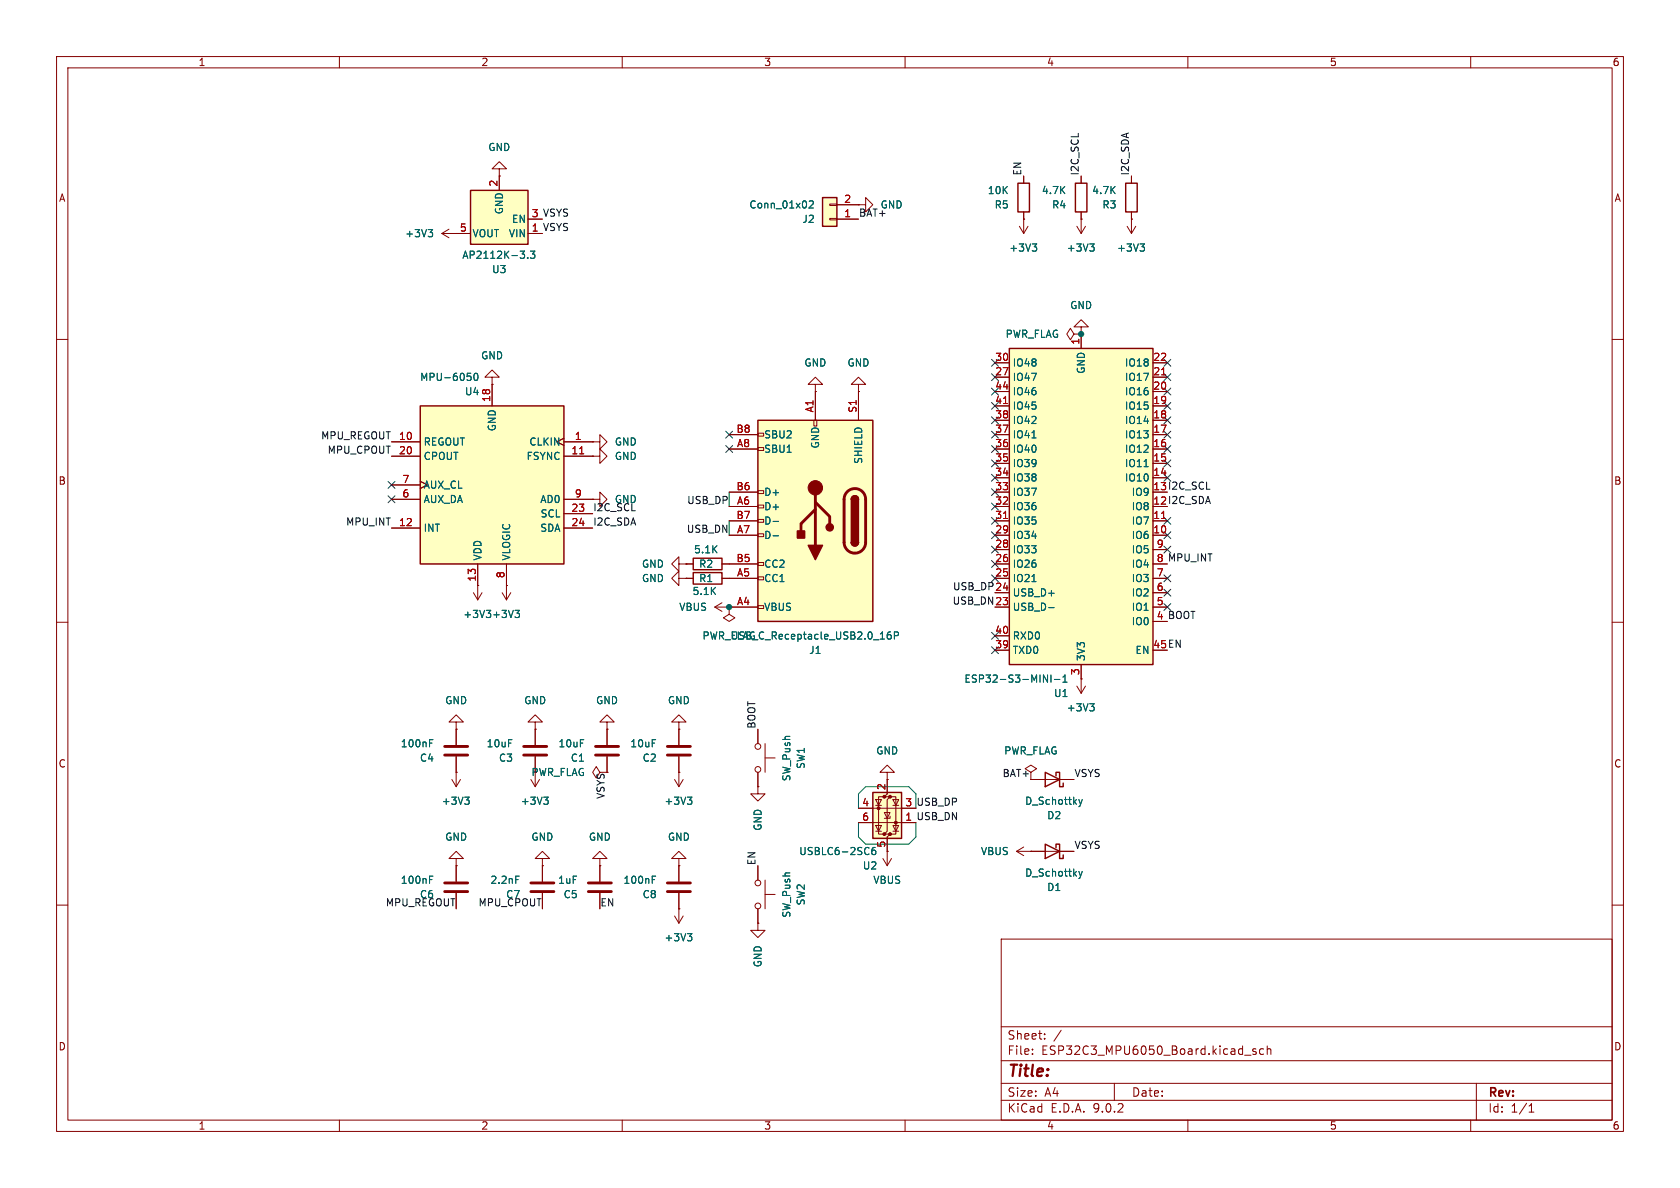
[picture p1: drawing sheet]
<svg xmlns="http://www.w3.org/2000/svg" width="297mm" height="210mm" viewBox="0 0 297 210" stroke-linecap="round" stroke-linejoin="round" font-family="sans-serif">
<g fill="none" stroke="#840000" stroke-width=".18">
<path d="M10 10h277v190h-277zM12 12h273v186h-273zM60 10v2M110 10v2M160 10v2M210 10v2M260 10v2M10 60h2M285 60h2M10 110h2M285 110h2M119.3 137.8l.7 1.3"/>
<path d="M120 136.5h.1M120 136.5v2.6M120.8 137.8l-.8 1.3M10 160h2M177 166h108v32h-108zM285 160h2M60 198v2M110 198v2M160 198v2M177 194.5h108M177 191.5h108M177 187.5h108"/>
<path d="M177 181.5h108M182.5 186.3v.1M182.5 185.5v.1M184.7 183.6v.1M184.7 182.8v.1M187.6 182.1l-1.3 2M197 191.5v3M210 198v2M220 186.5h1.2M222 185.5l-.3-.1-.2 .2v.2l.5 .2v.3h-.5M223.4 185.5l-.4-.1-.3 .3v.4l.1 .2h.6M224 185.5l.2-.1 .4 .1 .1 .9"/>
<path d="M224 184.9v1.5M260 198v2M261 191.5v6.5M270.3 196.6h.9M270.3 195.5l.4-.4v1.5"/>
</g>
<path d="M121.5 140.9h.8l-.4 .5M122.1 141.4l.2 .2v.3l-.2 .3" fill="none" stroke="#006464" stroke-width=".18"/>
<path d="M74.3 71.8h25.4v27.9h-25.4z" fill="#ffffc2"/>
<path d="M74.3 71.8h25.4v27.9h-25.4z" fill="none" stroke="#840000" stroke-width=".25"/>
<g fill="none" stroke="#840000" stroke-width=".18">
<path d="M88.3 29.8h1.2l-1.2-1.2-1.3 1.2h1.3v1.3M88.3 31.1h.1M78.1 41.3l1.3 .7M78.1 41.3h2.5M79.4 40.5l-1.3 .8M80.6 41.3h.1M189.9 59.1l-.7-1.1-.6 1.1 .6 1 .7-1h1.2M191.1 57.8h1.3l-1.3-1.3-1.2 1.3h1.2v1.3M191.1 59.1h.1M69.2 78.1h5.1M87 67.9v3.9M99.7 77.5l-1.3 .6 1.3 .6"/>
<path d="M99.7 78.1h5.1M69.2 93.3h5.1M69.2 88.3h5.1M69.2 80.6h5.1M69.2 85.7h5.1M84.5 99.7v3.8M89.5 99.7v3.8M99.7 93.3h5.1M99.7 90.8h5.1M99.7 88.3h5.1M99.7 80.6h5.1M120 99.7v-1.3l-1.3 1.3 1.3 1.3v-1.3h1.3"/>
<path d="M121.3 99.7h.1M95.9 151.8h1.3l-1.3-1.3-1.3 1.3h1.3v1.2M95.9 153h.1M95.9 153v2.8M95.9 157.9v2.8M106 151.8h1.3l-1.3-1.3-1.2 1.3h1.2v1.2M106 153h.1M106 153v2.8M106 157.9v2.8M120 151.8h1.3l-1.3-1.3-1.3 1.3h1.3v1.2M120 153h.1M120 153v2.8"/>
<path d="M120 157.9v5.3M119.3 161.9l.7 1.3M120 160.7h.1M120.8 161.9l-.8 1.3"/>
</g>
<path d="M102.5 80.2h.7" fill="none" stroke="#a90000" stroke-width=".18"/>
<path d="M75.7 40.6h.8l-.4 .5M76.2 41.1l.3 .2v.3l-.3 .3M82.6 66h.6M83.2 66.5l.1 .2-.1 .5M83.9 66.1l.2-.1a.68 .68 0 0 1 .4 .6 .68 .68 0 0 1-.4 .7l-.2-.2-.1-.3zM91.2 154.9h.6M115.3 154.9h.6M115.3 155.5h.4M121.5 165h.8l-.4 .5M122.1 165.5l.2 .3v.3l-.2 .2" fill="none" stroke="#006464" stroke-width=".18"/>
<path d="M93.9 157.6h4M93.9 156.1h4M104 157.6h4.1M104 156.1h4.1M118 157.6h4M118 156.1h4" fill="none" stroke="#840000" stroke-width=".51"/>
<path d="M83.2 33.7h10.1v9.5h-10.1z" fill="#ffffc2"/>
<path d="M83.2 33.7h10.1v9.5h-10.1zM199 32.4h2v5.1h-2zM184.8 149.2l2.5 1.3-2.5 1.3zM186.7 149.9v-.7h.6v2.6h.7v-.7" fill="none" stroke="#840000" stroke-width=".25"/>
<g fill="none" stroke="#840000" stroke-width=".18">
<path d="M88.3 31.1v2.6M93.3 38.7h2.6M151.8 36.2h1.2v-1.3l1.3 1.3-1.3 1.3v-1.3M151.8 36.2h.1M191.1 38.7h.1M191.1 38.7v2.6M200 38.7h.1M200 31.1v1.3M200 37.5v3.8M80.6 41.3h2.6M93.3 41.3h2.6M190.4 40l.7 1.3"/>
<path d="M191.9 40l-.8 1.3M199.3 40l.7 1.3M200.8 40l-.8 1.3M144.1 67.9h1.3l-1.3-1.2-1.2 1.2h1.2v1.3M144.1 69.2h.1M151.8 67.9h1.2l-1.2-1.2-1.3 1.2h1.3v1.3M151.8 69.2h.1M134 128.9v2.5M134 136.5v2.6M135.3 134h1.7M135.3 131.4v5.1M156.8 136.5h1.3l-1.3-1.2-1.2 1.2h1.2v1.3"/>
<path d="M156.8 137.8h.1M182.2 136.5l1.1-.6-1.1-.6-1 .6 1 .6v1.3M182.2 137.8h.1M190.4 121.3l.7 1.3M191.1 120h.1M191.1 120v2.6M191.9 121.3l-.8 1.3M179.7 150.5l1.3 .8M179.7 150.5h10.2M181 149.7l-1.3 .8M182.2 150.5h.1"/>
<circle cx="134" cy="132" r=".51"/>
<circle cx="134" cy="136" r=".51"/>
</g>
<g fill="none" stroke="#006464" stroke-width=".18">
<path d="M92 44.4h.7l-.4 .5M92.7 45v.5M93.3 45.5v.2M93.8 44.4h.8l-.5 .5 .4 .1v.5l-.2 .2-.5-.2M192.6 43.1h.8l-.4 .5M193.2 43.6l.2 .3v.3l-.2 .2M201.5 43.1h.8l-.4 .5M202.1 43.6l.2 .3v.3l-.2 .2M192.6 124.4h.8l-.4 .5M193.2 124.9l.2 .2v.3l-.2 .3M190.7 154l.3 .9M191 154.9l-.3 .4"/>
<path d="M191.3 154l-.3 .9"/>
</g>
<path d="M145.4 34.9h2.6v5.1h-2.6z" fill="#ffffc2"/>
<path d="M145.4 34.9h2.6v5.1h-2.6zM180 32.4h2v5.1h-2zM190.1 32.4h2.1v5.1h-2.1zM184.8 136.5l2.5 1.3-2.5 1.3zM186.7 137.2v-.7h.6v2.6h.7v-.7" fill="none" stroke="#840000" stroke-width=".25"/>
<g fill="none" stroke="#840000" stroke-width=".18">
<path d="M146.7 38.6h1.3v.3h-1.3zM146.7 36.1h1.3v.2h-1.3zM148 38.7h3.8M148 36.2h3.8M181 38.7h.1M181 31.1v1.3M181 37.5v3.8M191.1 31.1v1.3M191.1 37.5v1.2M180.2 40l.8 1.3M181.7 40l-.7 1.3M134 139.1v1.2h1.3l-1.3 1.3-1.3-1.3h1.3"/>
<path d="M134 139.1h.1M182.2 137.8h7.7M156.1 151.8l.7 1.2M156.8 150.5h.1M156.8 150.5v2.5M157.6 151.8l-.8 1.2M134 163.2v1.3h1.3l-1.3 1.2-1.3-1.2h1.3M134 163.2h.1"/>
</g>
<path d="M143.1 35.6l.4-.1 .3 .4-.8 .9h.8M182.5 43.1h.8l-.5 .5M183 43.6l.3 .3v.3l-.3 .2M190.7 141.3l.3 .9M191 142.2l-.3 .4M191.3 141.3l-.3 .9" fill="none" stroke="#006464" stroke-width=".18"/>
<path d="M154.3 140.1h5.1v8.1h-5.1z" fill="#ffffc2"/>
<g fill="#840000" stroke="#840000" stroke-width=".18">
<circle cx="158.4" cy="145.4" r=".25"/>
<circle cx="157.4" cy="147.4" r=".25"/>
<circle cx="157.4" cy="140.8" r=".25"/>
<circle cx="156.3" cy="147.4" r=".25"/>
<circle cx="156.3" cy="140.8" r=".25"/>
<circle cx="155.3" cy="142.9" r=".25"/>
</g>
<g fill="none" stroke="#840000" stroke-width=".18">
<path d="M156.8 137.8v2.5l-.5 .5h1.1l-.6 .6v5.5l-.5 .5h1.1l-.6 .6v2.5M134 153v2.6M135.3 158.1h1.7M135.3 155.6v5.1M151.8 145.4h10.1M151.8 142.9h10.1M154.8 145.9h1l-.5 1zM154.8 141.4h1l-.5 1zM154.8 142.4h1M154.8 146.9h1M156.3 143.6h1.1l-.6 1.1zM156.3 140.8h-1v6.6h1"/>
<path d="M157.4 144.3v.4h-1.1M157.4 140.8h1v6.6h-1M157.9 145.9h1l-.5 1zM157.9 141.4h1l-.5 1zM157.9 142.4h1M157.9 146.9h1M134 160.7v2.5"/>
<circle cx="134" cy="156.1" r=".51"/>
<circle cx="134" cy="160.1" r=".51"/>
</g>
<path d="M154.3 140.1h5.1v8.1h-5.1z" fill="none" stroke="#840000" stroke-width=".25"/>
<path d="M154.7 149.8l-.3 .1a.86 .86 0 0 0 0 1.2l.4-.1v-.5l-.2-.2h-.2l-.3 .2" fill="none" stroke="#006464" stroke-width=".18"/>
<path d="M134 74.3h20.3v35.6h-20.3z" fill="#ffffc2"/>
<g fill="none" stroke="#840000" stroke-width=".18">
<path d="M128.9 79.4h5.1M128.9 76.8h5.1M134 79.1h1v.5h-1zM134 76.6h1v.5h-1zM143.9 74.3h.5v1h-.5zM144.1 69.2v5.1M151.8 69.2v5.1M128.9 99.7h5.1M128.9 94.6h5.1M128.9 92.1h5.1M128.9 89.5h5.1M128.9 87h5.1"/>
<path d="M134 99.4h1v.5h-1zM134 94.4h1v.5h-1zM134 91.8h1v.5h-1zM134 89.3h1v.5h-1zM134 86.7h1v.5h-1zM88.8 104.8l.7 1.2M89.5 103.5h.1M89.5 103.5v2.5M90.3 104.8l-.8 1.2M120 102.2v-1.2l-1.3 1.2 1.3 1.3v-1.3h1.3M121.3 102.2h.1M121.3 102.2h1.3"/>
<path d="M126.4 107.3h7.6M126.4 107.3l1.2 .8M127.6 102.2h6.4M127.6 106.6l-1.2 .7M128.9 107.3h.1M128.9 107.3v1.3l1 .6-1 .7-1-.7 1-.6M134 107.1h1v.5h-1zM134 102h1v.5h-1zM79.9 137.8l.7 1.3M80.6 136.5h.1M80.6 136.5v2.6M81.4 137.8l-.8 1.3"/>
<path d="M94.6 127.6h1.3l-1.3-1.2-1.3 1.2h1.3v1.3M94.6 128.9h.1"/>
</g>
<path d="M134 74.3h20.3v35.6h-20.3zM150.5 95.9a.64 .64 0 0 0 .6 .6 .64 .64 0 0 0 .7-.6M150.5 88.3a.64 .64 0 0 1 .6-.7 .64 .64 0 0 1 .7 .7M122.6 101.2h5v2.1h-5z" fill="none" stroke="#840000" stroke-width=".25"/>
<path d="M144.1 90l-2.5 2.6v1.3M144.1 88.8l2.6 2.5v1.3M144.1 86.2v10.2M149.8 86.9a1.9 1.9 0 0 1 2.1-.4 1.9 1.9 0 0 1 1.1 1.8v7.6a1.91 1.91 0 0 1-1.9 1.9 1.91 1.91 0 0 1-1.9-1.9v-7.8l.2-.6z" fill="none" stroke="#840000" stroke-width=".51"/>
<g fill="#840000" stroke="#840000" stroke-width=".25">
<path d="M150.5 88.3h1.3v7.6h-1.3z"/>
<path d="M150.5 95.9h1.3a.64 .64 0 0 1-.7 .6 .64 .64 0 0 1-.6-.6z"/>
<path d="M150.7 87.8a.64 .64 0 0 1 .7-.1 .64 .64 0 0 1 .4 .6h-1.3z"/>
<path d="M142.9 96.4h2.5l-1.3 2.5z"/>
<path d="M141 93.9h1.2v1.2h-1.2z"/>
<circle cx="146.7" cy="93.2" r=".63"/>
</g>
<circle cx="144.1" cy="86.2" r="1.27" fill="#840000" stroke="#840000" stroke-width=".18"/>
<path d="M136.7 94.7h.9M136.7 92.2h.9M91 107.9h.8l-.4 .5M91.6 108.4l.2 .2v.3l-.2 .3M157.4 111.7l-.3 .1a.86 .86 0 0 0 0 1.2l.4-.1 .1-.5-.3-.2h-.2l-.3 .2M158.1 112.4l.6-.1 .1-.2v-.3l-.7-.1v1.3M82.2 140.9h.7l-.4 .5M82.7 141.4l.2 .2v.3l-.2 .3" fill="none" stroke="#006464" stroke-width=".18"/>
<path d="M178.4 61.6h25.4v55.9h-25.4z" fill="#ffffc2"/>
<path d="M178.4 61.6h25.4v55.9h-25.4zM122.6 98.7h5v2h-5z" fill="none" stroke="#840000" stroke-width=".25"/>
<g fill="none" stroke="#840000" stroke-width=".18">
<path d="M88.3 31.1h.1M88.3 31.1v2.6M93.3 38.7h2.6M148 38.7h3.8M148 36.2h3.8M151.8 36.2h.1M181 38.7h.1M181 31.1v1.3M181 37.5v1.2M191.1 38.7h.1M191.1 31.1v1.3M191.1 37.5v1.2"/>
<path d="M200 38.7h.1M200 31.1v1.3M200 37.5v1.2M80.6 41.3h.1M80.6 41.3h2.6M93.3 41.3h2.6M191.1 59.1h.1M191.1 59.1v2.5M69.2 78.1h5.1M87 66.7h1.3l-1.3-1.3-1.3 1.3h1.3v1.2M87 67.9h.1M87 67.9v3.9"/>
<path d="M99.7 77.5l-1.3 .6 1.3 .6M99.7 78.1h5.1M104.8 78.1h1.2v-1.3l1.3 1.3-1.3 1.3v-1.3M104.8 78.1h.1M128.9 79.4h5.1M128.9 76.8h5.1M144.1 69.2h.1M144.1 69.2v5.1M151.8 69.2h.1M151.8 69.2v5.1M175.9 79.4h2.5M175.9 76.8h2.5"/>
<path d="M175.9 74.3h2.5M175.9 71.8h2.5M175.9 69.2h2.5M175.9 66.7h2.5M175.9 64.1h2.5M203.8 79.4h2.6M203.8 76.8h2.6M203.8 74.3h2.6M203.8 71.8h2.6M203.8 69.2h2.6M203.8 66.7h2.6M203.8 64.1h2.6"/>
<path d="M69.2 93.3h5.1M69.2 88.3h5.1M69.2 80.6h5.1M69.2 85.7h5.1M84.5 99.7v6.3M89.5 99.7v3.8M99.7 93.3h5.1M99.7 90.8h5.1M99.7 88.3h5.1M99.7 80.6h5.1M104.8 88.3h1.2v-1.3l1.3 1.3-1.3 1.2v-1.2M104.8 88.3h.1"/>
<path d="M104.8 80.6h1.2v-1.2l1.3 1.2-1.3 1.3v-1.3M104.8 80.6h.1M121.3 99.7h.1M121.3 99.7h1.3M127.6 99.7h6.4M128.9 94.6h5.1M128.9 92.1h5.1M128.9 89.5h5.1M128.9 87h5.1M175.9 99.7h2.5M175.9 97.2h2.5M175.9 94.6h2.5"/>
<path d="M175.9 92.1h2.5M175.9 84.5h2.5M175.9 81.9h2.5M175.9 89.5h2.5M175.9 87h2.5M203.8 99.7h2.6M203.8 97.2h2.6M203.8 94.6h2.6M203.8 92.1h2.6M203.8 84.5h2.6M203.8 81.9h2.6M83.7 104.8l.8 1.2"/>
<path d="M84.5 103.5h.1M85.2 104.8l-.7 1.2M89.5 103.5h.1M121.3 102.2h.1M121.3 102.2h1.3M127.6 102.2h6.4M128.9 107.3h.1M128.9 107.3h5.1M175.9 107.3h2.5M175.9 104.8h2.5M175.9 102.2h2.5M175.9 114.9h2.5"/>
<path d="M175.9 112.4h2.5M191.1 117.5v2.5M203.8 107.3h2.6M203.8 104.8h2.6M203.8 102.2h2.6M80.6 127.6h1.3l-1.3-1.2-1.2 1.2h1.2v1.3M80.6 128.9h.1M80.6 136.5h.1M80.6 128.9v2.8M80.6 133.7v2.8M93.9 137.8l.7 1.3M94.6 128.9h.1"/>
<path d="M94.6 128.9v2.8M94.6 133.7v5.4M95.4 137.8l-.8 1.3M107.3 133.7v2.8h-1.3l-.6 1-.6-1 .6-1 .6 1M107.3 127.6h1.3l-1.3-1.2-1.3 1.2h1.3v1.3M107.3 128.9h.1M107.3 128.9v2.8M120 127.6h1.3l-1.3-1.2-1.3 1.2h1.3v1.3M120 128.9h.1M120 136.5h.1M120 128.9v2.8M120 133.7v2.8"/>
<path d="M134 139.1h.1M134 128.9v2.5M134 136.5v2.6M156.8 137.8h.1M156.8 137.8v2.5M182.2 137.8h.1M182.2 137.8h2.6M187.3 137.8h2.6M191.1 120h.1M80.6 151.8h1.3l-1.3-1.3-1.2 1.3h1.2v1.2M80.6 153h.1M80.6 153v2.8"/>
<path d="M80.6 157.9v2.8M95.9 153h.1M95.9 153v2.8M95.9 157.9v2.8M106 153h.1M106 153v2.8M106 157.9v2.8M120 153h.1M120 153v2.8M120 157.9v2.8M134 153v2.6M151.8 145.4h2.5"/>
<path d="M151.8 142.9h2.5M156.8 150.5h.1M156.8 148v2.5M159.4 145.4h2.5M159.4 142.9h2.5M182.2 150.5h.1M182.2 150.5h2.6M187.3 150.5h2.6M120 160.7h.1M134 163.2h.1M134 160.7v2.5"/>
</g>
<path d="M177.4 71.3h.7M205.3 66.3h.8M102.5 80.2h.7M177.4 91.7h.7M205.3 91.7h.8" fill="none" stroke="#a90000" stroke-width=".18"/>
<g fill="none" stroke="#006464" stroke-width=".18">
<path d="M143.1 35.6l.4-.1 .3 .4-.8 .9h.8M75.7 40.6h.8l-.4 .5M76.2 41.1l.3 .2v.3l-.3 .3M92 44.4h.7l-.4 .5M92.7 45v.5M93.3 45.5v.2M93.8 44.4h.8l-.5 .5 .4 .1v.5l-.2 .2-.5-.2M182.5 43.1h.8l-.5 .5M183 43.6l.3 .3v.3l-.3 .2M192.6 43.1h.8l-.4 .5M193.2 43.6l.2 .3v.3l-.2 .2M201.5 43.1h.8l-.4 .5"/>
<path d="M202.1 43.6l.2 .3v.3l-.2 .2M82.6 66h.6M83.2 66.5l.1 .2-.1 .5M83.9 66.1l.2-.1a.68 .68 0 0 1 .4 .6 .68 .68 0 0 1-.4 .7l-.2-.2-.1-.3zM182.4 77.4h.8M136.7 94.7h.9M136.7 92.2h.9M202.3 82.5h.7M91 107.9h.8l-.4 .5M91.6 108.4l.2 .2v.3l-.2 .3M157.4 111.7l-.3 .1a.86 .86 0 0 0 0 1.2l.4-.1 .1-.5-.3-.2h-.2l-.3 .2M158.1 112.4l.6-.1 .1-.2v-.3l-.7-.1v1.3"/>
<path d="M182.4 102.8h.8M184.5 119.3l.7 1.3v-1.3M185.4 107.4h1M185.8 119.3v1.3M187.9 119.7l.4-.4v1.3M75.9 131.4h.5M75.9 130.8h.6M186.4 120.1h1M187.9 120.6h.7M192.6 124.4h.8l-.4 .5M193.2 124.9l.2 .2v.3l-.2 .3M75.9 155.5h.5"/>
<path d="M75.9 154.9h.6M82.2 140.9h.7l-.4 .5M82.7 141.4l.2 .2v.3l-.2 .3M91.2 154.9h.6M96.1 140.9h.8l-.4 .5M96.7 141.4l.2 .2v.3l-.2 .3M115.3 155.5h.4M115.3 154.9h.6M121.5 140.9h.8l-.4 .5M122.1 141.4l.2 .2v.3l-.2 .3M154.7 149.8l-.3 .1a.86 .86 0 0 0 0 1.2l.4-.1v-.5l-.2-.2h-.2l-.3 .2M190.7 154l.3 .9"/>
<path d="M190.7 141.3l.3 .9M191 154.9l-.3 .4M191 142.2l-.3 .4M191.3 154l-.3 .9M191.3 141.3l-.3 .9M121.5 165h.8l-.4 .5M122.1 165.5l.2 .3v.3l-.2 .2"/>
</g>
<path d="M78.6 133.5h4.1M78.6 132h4.1M92.6 133.5h4M92.6 132h4M105.3 133.5h4M105.3 132h4M118 133.5h4M118 132h4M78.6 157.6h4.1M78.6 156.1h4.1" fill="none" stroke="#840000" stroke-width=".51"/>
<path d="M128.9 87v2.5M128.9 92.1v2.5M151.8 142.9v-2.6l1.2-1.2h7.7l1.2 1.2v2.6M151.8 145.4v2.6l1.2 1.2h7.7l1.2-1.2v-2.6" fill="none" stroke="#009600" stroke-width=".18"/>
<g fill="none" stroke="#000084" stroke-width=".18">
<path d="M128.3 76.2l1.2 1.2M128.3 78.8l1.2 1.2M129.5 76.2l-1.2 1.2M129.5 78.8l-1.2 1.2M175.3 63.5l1.2 1.2M175.3 71.1l1.2 1.3M175.3 73.7l1.2 1.2M175.3 78.8l1.2 1.2M175.3 68.6l1.2 1.2M175.3 76.2l1.2 1.2M175.3 66.1l1.2 1.2M176.5 63.5l-1.2 1.2"/>
<path d="M176.5 71.1l-1.2 1.3M176.5 73.7l-1.2 1.2M176.5 78.8l-1.2 1.2M176.5 68.6l-1.2 1.2M176.5 76.2l-1.2 1.2M176.5 66.1l-1.2 1.2M205.8 71.1l1.2 1.3M205.8 76.2l1.2 1.2M205.8 78.8l1.2 1.2M205.8 66.1l1.2 1.2M205.8 68.6l1.2 1.2M205.8 73.7l1.2 1.2"/>
<path d="M205.8 63.5l1.2 1.2M207 71.1l-1.2 1.3M207 76.2l-1.2 1.2M207 66.1l-1.2 1.2M207 63.5l-1.2 1.2M207 78.8l-1.2 1.2M207 68.6l-1.2 1.2M207 73.7l-1.2 1.2M68.6 87.7l1.2 1.2M68.6 85.1l1.2 1.2M69.8 87.7l-1.2 1.2M69.8 85.1l-1.2 1.2"/>
<path d="M175.3 99.1l1.2 1.2M175.3 96.5l1.2 1.3M175.3 94l1.2 1.2M175.3 88.9l1.2 1.2M175.3 91.5l1.2 1.2M175.3 86.4l1.2 1.2M175.3 81.3l1.2 1.2M175.3 83.8l1.2 1.3M176.5 99.1l-1.2 1.2M176.5 96.5l-1.2 1.3M176.5 94l-1.2 1.2M176.5 88.9l-1.2 1.2"/>
<path d="M176.5 91.5l-1.2 1.2M176.5 86.4l-1.2 1.2M176.5 81.3l-1.2 1.2M176.5 83.8l-1.2 1.3M205.8 81.3l1.2 1.2M205.8 96.5l1.2 1.3M205.8 94l1.2 1.2M205.8 83.8l1.2 1.3M205.8 91.5l1.2 1.2M207 81.3l-1.2 1.2M207 83.8l-1.2 1.3M207 96.5l-1.2 1.3"/>
<path d="M207 94l-1.2 1.2M207 91.5l-1.2 1.2M175.3 101.6l1.2 1.2M175.3 111.8l1.2 1.2M175.3 114.3l1.2 1.2M176.5 101.6l-1.2 1.2M176.5 111.8l-1.2 1.2M176.5 114.3l-1.2 1.2M205.8 101.6l1.2 1.2M205.8 104.2l1.2 1.2M205.8 106.7l1.2 1.2M207 101.6l-1.2 1.2"/>
<path d="M207 104.2l-1.2 1.2M207 106.7l-1.2 1.2"/>
</g>
<g fill="#009600" stroke="#009600" stroke-width=".18">
<circle cx="191.1" cy="59.1" r=".46"/>
<circle cx="128.9" cy="107.3" r=".46"/>
</g>
<text font-size="2.8" fill="#840000" x="178" y="190.9">Title:</text>
<g font-size="2.1" fill="#840000">
<text x="178" y="184">Sheet:</text>
<text x="178" y="186.7">File:</text>
<text x="184.1" y="186.7">ESP32C3_MPU6050_Board.kicad_sch</text>
<text x="178" y="196.9">KiCad</text>
<text x="178" y="194.1">Size:</text>
<text x="184.7" y="194.1">A4</text>
<text x="185.7" y="196.9">E.D.A.</text>
<text x="193.3" y="196.9">9.0.2</text>
<text x="200" y="194.1">Date:</text>
<text x="263" y="194.3">Rev:</text>
<text x="263" y="196.9">Id:</text>
<text x="267.1" y="196.9">1/1</text>
</g>
<g font-size="1.8" fill="#840000">
<text x="35" y="11.9">1</text>
<text x="85" y="11.9">2</text>
<text x="135" y="11.9">3</text>
<text x="185" y="11.9">4</text>
<text x="235" y="11.9">5</text>
<text x="285" y="11.9">6</text>
<text x="10.3" y="35.9">A</text>
<text x="285.3" y="35.9">A</text>
<text x="10.3" y="85.9">B</text>
<text x="203.8" y="89.3">12 I2C_SDA</text>
<text x="203.8" y="86.7">13 I2C_SCL</text>
<text x="285.3" y="85.9">B</text>
<text x="204.4" y="109.6">4 BOOT</text>
<text x="203.8" y="114.7">45 EN</text>
<text x="10.3" y="135.9">C</text>
<text x="93.9" y="137.4">PWR_FLAG</text>
<text x="285.3" y="135.9">C</text>
<text x="107" y="141.3" transform="rotate(-90 107 141.3)">VSYS</text>
<text x="10.3" y="185.9">D</text>
<text x="285.3" y="185.9">D</text>
<text x="35" y="199.9">1</text>
<text x="85" y="199.9">2</text>
<text x="135" y="199.9">3</text>
<text x="185" y="199.9">4</text>
<text x="235" y="199.9">5</text>
<text x="285" y="199.9">6</text>
</g>
<g font-size="1.8" fill="#006464">
<text x="86.2" y="26.9">GND</text>
<text x="174.5" y="34.5">10K</text>
<text x="184.1" y="34.5">4.7K</text>
<text x="193" y="34.5">4.7K</text>
<text x="89.1" y="38" transform="rotate(-90 89.1 38)">GND</text>
<text x="90.4" y="39.6">EN</text>
<text x="132.4" y="37.1">Conn_01x02</text>
<text x="141.8" y="39.6">J2</text>
<text x="155.6" y="37.1">GND</text>
<text x="175.7" y="37.1">R5</text>
<text x="185.9" y="37.1">R4</text>
<text x="194.8" y="37.1">R3</text>
<text x="71.5" y="42.1">+3V3</text>
<text x="81.6" y="45.9">AP2112K-3.3</text>
<text x="83.4" y="42.1">VOUT</text>
<text x="89.9" y="42.1">VIN</text>
<text x="178.3" y="44.7">+3V3</text>
<text x="188.5" y="44.7">+3V3</text>
<text x="197.4" y="44.7">+3V3</text>
<text x="86.9" y="48.5">U3</text>
<text x="177.7" y="59.9">PWR_FLAG</text>
<text x="189.1" y="54.8">GND</text>
<text x="85" y="63.7">GND</text>
<text x="142.1" y="65">GND</text>
<text x="149.7" y="65">GND</text>
<text x="178.9" y="65">IO48</text>
<text x="198.8" y="65">IO18</text>
<text x="74.2" y="67.5">MPU-6050</text>
<text x="82.1" y="70.1">U4</text>
<text x="178.9" y="70.1">IO46</text>
<text x="178.9" y="67.5">IO47</text>
<text x="192" y="66.2" transform="rotate(-90 192 66.2)">GND</text>
<text x="198.8" y="70.1">IO16</text>
<text x="198.8" y="67.5">IO17</text>
<text x="87.9" y="76.3" transform="rotate(-90 87.9 76.3)">GND</text>
<text x="135" y="77.7">SBU2</text>
<text x="178.9" y="77.7">IO41</text>
<text x="178.9" y="75.2">IO42</text>
<text x="178.9" y="72.6">IO45</text>
<text x="198.8" y="77.7">IO13</text>
<text x="198.8" y="75.2">IO14</text>
<text x="198.8" y="72.6">IO15</text>
<text x="74.8" y="81.5">CPOUT</text>
<text x="74.8" y="79">REGOUT</text>
<text x="93" y="81.5">FSYNC</text>
<text x="93.5" y="79">CLKIN</text>
<text x="108.6" y="81.5">GND</text>
<text x="108.6" y="79">GND</text>
<text x="135" y="80.2">SBU1</text>
<text x="145" y="79.4" transform="rotate(-90 145 79.4)">GND</text>
<text x="152.6" y="82.1" transform="rotate(-90 152.6 82.1)">SHIELD</text>
<text x="178.9" y="82.8">IO39</text>
<text x="178.9" y="80.2">IO40</text>
<text x="198.8" y="82.8">IO11</text>
<text x="198.8" y="80.2">IO12</text>
<text x="74.8" y="89.1">AUX_DA</text>
<text x="74.8" y="86.6">AUX_CL</text>
<text x="95.4" y="89.1">AD0</text>
<text x="108.6" y="89.1">GND</text>
<text x="135" y="87.9">D+</text>
<text x="178.9" y="87.9">IO37</text>
<text x="178.9" y="85.3">IO38</text>
<text x="198.8" y="85.3">IO10</text>
<text x="200" y="87.9">IO9</text>
<text x="74.8" y="94.2">INT</text>
<text x="95.4" y="94.2">SDA</text>
<text x="95.5" y="91.7">SCL</text>
<text x="135" y="95.5">D-</text>
<text x="135" y="92.9">D-</text>
<text x="135" y="90.4">D+</text>
<text x="178.9" y="95.5">IO34</text>
<text x="178.9" y="92.9">IO35</text>
<text x="178.9" y="90.4">IO36</text>
<text x="200" y="95.5">IO6</text>
<text x="200" y="92.9">IO7</text>
<text x="200" y="90.4">IO8</text>
<text x="85.3" y="99.2" transform="rotate(-90 85.3 99.2)">VDD</text>
<text x="90.4" y="99.2" transform="rotate(-90 90.4 99.2)">VLOGIC</text>
<text x="113.4" y="100.6">GND</text>
<text x="122.6" y="98">5.1K</text>
<text x="123.5" y="100.6">R2</text>
<text x="135" y="100.6">CC2</text>
<text x="178.9" y="100.6">IO26</text>
<text x="178.9" y="98">IO33</text>
<text x="200" y="100.6">IO4</text>
<text x="200" y="98">IO5</text>
<text x="113.4" y="103.1">GND</text>
<text x="122.3" y="105.4">5.1K</text>
<text x="123.5" y="103.1">R1</text>
<text x="135" y="103.1">CC1</text>
<text x="178.9" y="105.6">USB_D+</text>
<text x="178.9" y="103.1">IO21</text>
<text x="200" y="105.6">IO2</text>
<text x="200" y="103.1">IO3</text>
<text x="81.8" y="109.4">+3V3 +3V3</text>
<text x="120" y="108.2">VBUS</text>
<text x="124.1" y="113.3">PWR_FLAG</text>
<text x="129.1" y="113.3">USB_C_Receptacle_USB2.0_16P</text>
<text x="135" y="108.2">VBUS</text>
<text x="178.9" y="113.3">RXD0</text>
<text x="178.9" y="108.2">USB_D-</text>
<text x="200" y="110.7">IO0</text>
<text x="200" y="108.2">IO1</text>
<text x="143" y="115.8">J1</text>
<text x="178.9" y="115.8">TXD0</text>
<text x="192" y="117" transform="rotate(-90 192 117)">3V3</text>
<text x="200.6" y="115.8">EN</text>
<text x="78.6" y="124.7">GND</text>
<text x="92.6" y="124.7">GND</text>
<text x="105.3" y="124.7">GND</text>
<text x="118" y="124.7">GND</text>
<text x="170.4" y="120.9">ESP32-S3-MINI-1</text>
<text x="186.2" y="123.4">U1</text>
<text x="188.5" y="126">+3V3</text>
<text x="70.8" y="132.3">100nF</text>
<text x="74.1" y="134.8">C4</text>
<text x="85.9" y="132.3">10uF</text>
<text x="88.1" y="134.8">C3</text>
<text x="98.6" y="132.3">10uF</text>
<text x="100.8" y="134.8">C1</text>
<text x="111.3" y="132.3">10uF</text>
<text x="113.5" y="134.8">C2</text>
<text x="142.5" y="136" transform="rotate(-90 142.5 136)">SW1</text>
<text x="154.8" y="133.6">GND</text>
<text x="177.4" y="133.6">PWR_FLAG</text>
<text x="78" y="142.5">+3V3</text>
<text x="92" y="142.5">+3V3</text>
<text x="117.4" y="142.5">+3V3</text>
<text x="139.9" y="138.2" transform="rotate(-90 139.9 138.2)">SW_Push</text>
<text x="181.1" y="142.5">D_Schottky</text>
<text x="78.6" y="148.8">GND</text>
<text x="93.8" y="148.8">GND</text>
<text x="104" y="148.8">GND</text>
<text x="118" y="148.8">GND</text>
<text x="134.8" y="147" transform="rotate(-90 134.8 147)">GND</text>
<text x="185" y="145">D2</text>
<text x="141.2" y="151.4">USBLC6-2SC6</text>
<text x="152.4" y="153.9">U2</text>
<text x="173.3" y="151.4">VBUS</text>
<text x="181.1" y="155.2">D_Schottky</text>
<text x="70.8" y="156.4">100nF</text>
<text x="74.1" y="159">C6</text>
<text x="86.6" y="156.4">2.2nF</text>
<text x="89.4" y="159">C7</text>
<text x="98.6" y="156.4">1uF</text>
<text x="99.5" y="159">C5</text>
<text x="110.1" y="156.4">100nF</text>
<text x="113.5" y="159">C8</text>
<text x="142.5" y="160.2" transform="rotate(-90 142.5 160.2)">SW2</text>
<text x="154.3" y="156.4">VBUS</text>
<text x="185" y="157.7">D1</text>
<text x="117.4" y="166.6">+3V3</text>
<text x="139.9" y="162.3" transform="rotate(-90 139.9 162.3)">SW_Push</text>
<text x="134.8" y="171.1" transform="rotate(-90 134.8 171.1)">GND</text>
</g>
<g font-size="1.8" fill="#a90000">
<text x="88" y="33.1" transform="rotate(-90 88 33.1)">2</text>
<text x="149.2" y="35.9">2</text>
<text x="81.2" y="41">5</text>
<text x="93.9" y="41">1</text>
<text x="93.9" y="38.5">3</text>
<text x="149.2" y="38.5">1</text>
<text x="175.9" y="63.9">30</text>
<text x="190.9" y="61" transform="rotate(-90 190.9 61)">1</text>
<text x="203.8" y="63.9">22</text>
<text x="86.7" y="71.2" transform="rotate(-90 86.7 71.2)">18</text>
<text x="175.9" y="71.5">41</text>
<text x="175.9" y="69">44</text>
<text x="175.9" y="66.4">27</text>
<text x="203.8" y="71.5">19</text>
<text x="203.8" y="69">20</text>
<text x="203.8" y="66.4">21</text>
<text x="70.4" y="77.9">10</text>
<text x="101.5" y="77.9">1</text>
<text x="130.1" y="76.6">B8</text>
<text x="143.9" y="73" transform="rotate(-90 143.9 73)">A1</text>
<text x="151.5" y="73.1" transform="rotate(-90 151.5 73.1)">S1</text>
<text x="175.9" y="76.6">37</text>
<text x="175.9" y="74">38</text>
<text x="203.8" y="76.6">17</text>
<text x="203.8" y="74">18</text>
<text x="70.4" y="80.4">20</text>
<text x="100.9" y="80.4">11</text>
<text x="130.2" y="79.1">A8</text>
<text x="175.9" y="81.7">35</text>
<text x="175.9" y="79.1">36</text>
<text x="203.8" y="81.7">15</text>
<text x="203.8" y="79.1">16</text>
<text x="71" y="88">6</text>
<text x="71" y="85.5">7</text>
<text x="101.5" y="88">9</text>
<text x="130.1" y="86.7">B6</text>
<text x="130.2" y="89.3">A6</text>
<text x="175.9" y="89.3">32</text>
<text x="175.9" y="86.7">33</text>
<text x="175.9" y="84.2">34</text>
<text x="203.8" y="84.2">14</text>
<text x="203.8" y="89.3">12</text>
<text x="203.8" y="86.7">13</text>
<text x="70.4" y="93.1">12</text>
<text x="100.9" y="93.1">24</text>
<text x="100.9" y="90.6">23</text>
<text x="130.1" y="91.8">B7</text>
<text x="130.2" y="94.4">A7</text>
<text x="175.9" y="94.4">29</text>
<text x="175.9" y="91.8">31</text>
<text x="203.8" y="94.4">10</text>
<text x="203.8" y="91.8">11</text>
<text x="130.1" y="99.4">B5</text>
<text x="130.2" y="102">A5</text>
<text x="175.9" y="102">25</text>
<text x="175.9" y="99.4">26</text>
<text x="175.9" y="96.9">28</text>
<text x="204.4" y="102">7</text>
<text x="204.4" y="96.9">9</text>
<text x="204.4" y="99.4">8</text>
<text x="84.2" y="102.9" transform="rotate(-90 84.2 102.9)">13</text>
<text x="89.3" y="102.3" transform="rotate(-90 89.3 102.3)">8</text>
<text x="130.2" y="107.1">A4</text>
<text x="175.9" y="107.1">23</text>
<text x="175.9" y="104.5">24</text>
<text x="204.4" y="107.1">5</text>
<text x="204.4" y="104.5">6</text>
<text x="175.9" y="112.1">40</text>
<text x="204.4" y="109.6">4</text>
<text x="175.9" y="114.7">39</text>
<text x="190.9" y="119.5" transform="rotate(-90 190.9 119.5)">3</text>
<text x="203.8" y="114.7">45</text>
<text x="152.3" y="142.6">4</text>
<text x="156.6" y="139.8" transform="rotate(-90 156.6 139.8)">2</text>
<text x="159.9" y="142.6">3</text>
<text x="152.3" y="145.2">6</text>
<text x="156.6" y="149.9" transform="rotate(-90 156.6 149.9)">5</text>
<text x="159.9" y="145.2">1</text>
</g>
<g font-size="1.8" fill="#0f0f0f">
<text x="180.6" y="31.1" transform="rotate(-90 180.6 31.1)">EN</text>
<text x="190.8" y="31.1" transform="rotate(-90 190.8 31.1)">I2C_SCL</text>
<text x="199.7" y="31.1" transform="rotate(-90 199.7 31.1)">I2C_SDA</text>
<text x="93.9" y="41">1 VSYS</text>
<text x="93.9" y="38.5">3 VSYS</text>
<text x="151.8" y="38.4">BAT+</text>
<text x="56.7" y="77.8">MPU_REGOUT</text>
<text x="57.8" y="80.3">MPU_CPOUT</text>
<text x="121.4" y="89.2">USB_DP</text>
<text x="61.1" y="93">MPU_INT</text>
<text x="104.8" y="90.5">I2C_SCL</text>
<text x="104.8" y="93">I2C_SDA</text>
<text x="121.3" y="94.3">USB_DN</text>
<text x="204.4" y="99.4">8 MPU_INT</text>
<text x="168.3" y="107">USB_DN 23</text>
<text x="168.4" y="104.4">USB_DP 24</text>
<text x="133.6" y="128.9" transform="rotate(-90 133.6 128.9)">BOOT</text>
<text x="177.1" y="137.4">BAT+</text>
<text x="189.9" y="137.4">VSYS</text>
<text x="161.9" y="142.5">USB_DP</text>
<text x="159.9" y="145.2">1 USB_DN</text>
<text x="133.6" y="153" transform="rotate(-90 133.6 153)">EN</text>
<text x="189.9" y="150.1">VSYS</text>
<text x="68.1" y="160.3">MPU_REGOUT</text>
<text x="84.5" y="160.3">MPU_CPOUT</text>
<text x="106" y="160.3">EN</text>
</g>
</svg>
